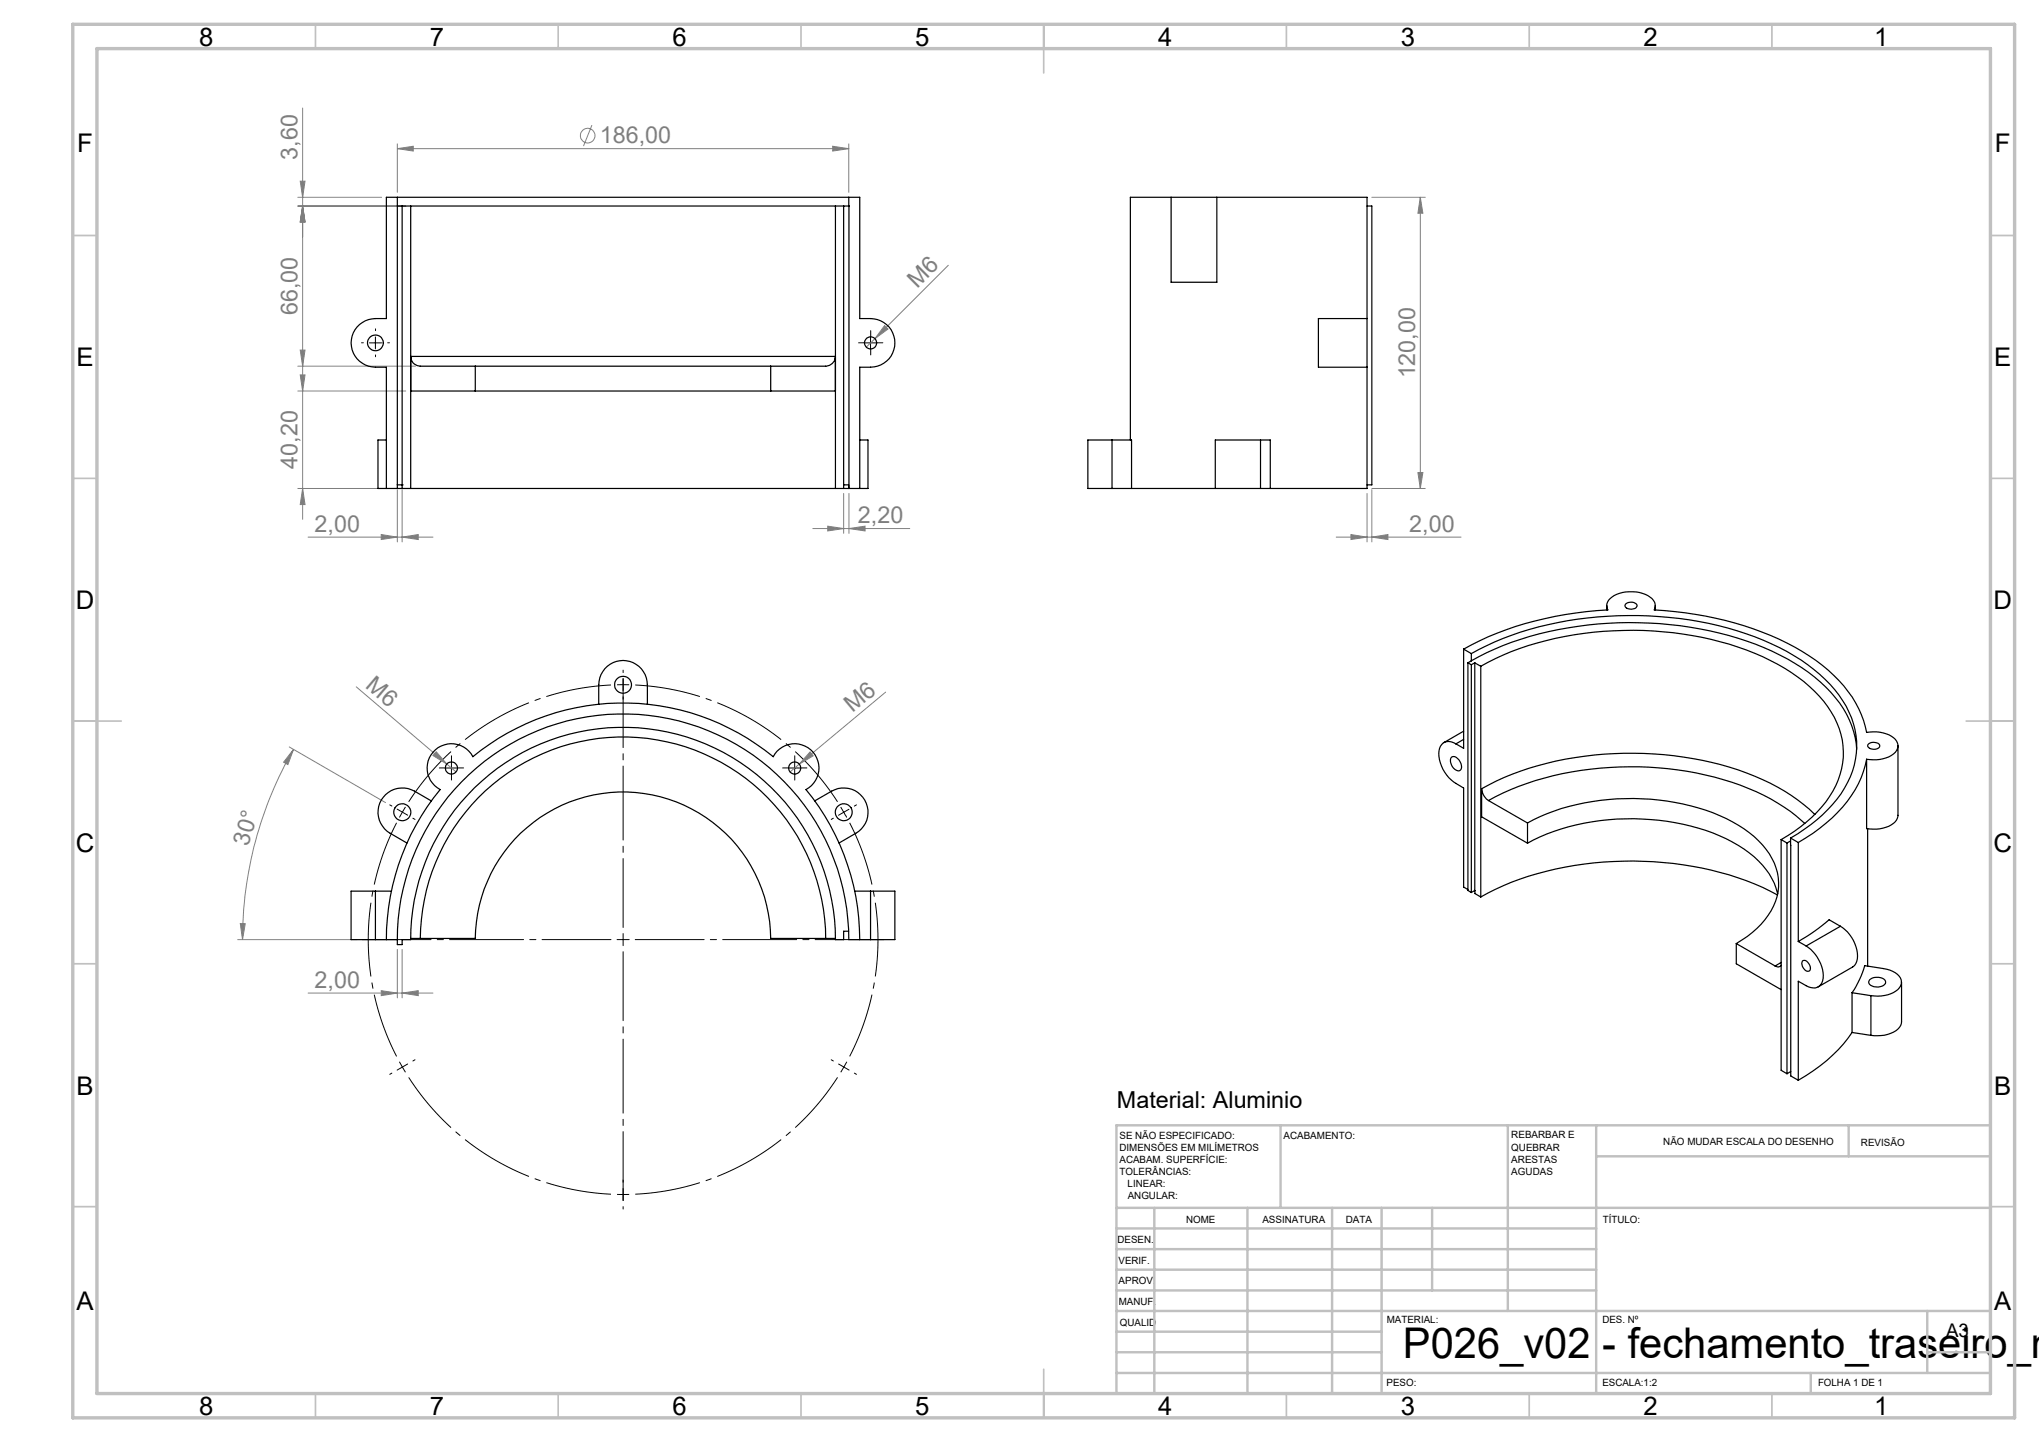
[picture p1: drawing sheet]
<svg xmlns="http://www.w3.org/2000/svg" width="420mm" height="297mm" viewBox="0 0 420 297" stroke-linecap="round" stroke-linejoin="round" font-family="sans-serif">
<g fill="none" stroke="#808080" stroke-width=".21">
<path d="M61.8 37.3h1l-.5 3.3zM62.3 22.3v84.7M81.8 30.6l3.3-.5v1zM81.8 29.6v10M81.8 30.6h93M121.9 25.8l-1.7 4.3M171.5 30.1l3.3 .5-3.3 .5zM174.8 29.6v10M61.3 42.4h22.3M61.3 40.6h17.3M62.3 42.4l.5 3.3h-1zM195.3 54.6l-15.1 15.1"/>
<path d="M282.6 40.6h11M292.6 40.6l.5 3.3h-1zM292.6 40.6v60M61.3 75.4h24.3M61.8 77.2h1l-.5 3.3zM61.8 72.1h1l-.5 3.3zM180.2 69.7l-1.8 1.8M182.2 67.1l.7 .7-2.7 1.9zM61.3 80.5h22.3M292.1 97.3h1l-.5 3.3zM61.3 100.6h17.3M62.3 100.6l.5 3.3h-1z"/>
<path d="M63.5 110.6h25.7M78.5 110.1l3.3 .5-3.3 .5zM81.8 100.9v10.7M82.8 110.6l3.3-.5v1zM82.8 100.9v10.7M167.4 108.9h20M170.5 108.4l3.3 .5-3.3 .5zM173.8 101.6v8.3M174.9 108.9l3.3-.5v1zM174.9 101.6v8.3M275.2 110.6h25.8M278.3 110.1l3.3 .5-3.3 .5z"/>
<path d="M281.6 101.6v10M282.6 110.6l3.3-.5v1zM282.6 100.9v10.7M282.6 100.6h11M59.6 153.8l19.8 11.5M60.5 154.3l-1.2 3.2-.9-.5zM60.5 154.3a78.6 78.6 0 0 0-10.5 39.2M73.4 141.5l18.6 15.9M89.9 154.8l2.1 2.6-2.8-1.8zM92 157.4l1.9 1.6M164.6 157.4l-1.9 1.6M166.9 154.9l.6 .8-2.9 1.7z"/>
<path d="M182.4 142.6l-17.8 14.8M49 193.5h24.6M49.5 190.2h1l-.5 3.3zM81.8 195.5v10M82.8 195.5v10M63.5 204.5h25.7M78.5 204l3.3 .5-3.3 .6zM82.8 204.5l3.3-.5v1.1z"/>
<circle cx="121" cy="27.9" r="1.51"/>
</g>
<path d="M128.4 141h-1.3M128.4 141h1.2M82.9 167.3l-.6 1.1M82.9 167.3l.6-1.1M82.9 219.8l.6 1M82.9 219.8l-.6-1.1M173.8 219.8l.6-1.1M173.8 219.8l-.6 1M128.4 246h1.2M128.4 246h-1.3" fill="none" stroke="#000" stroke-width=".21" stroke-dasharray="15.2 1.3 1.3 1.3" stroke-linecap="butt"/>
<path d="M125.9 141.1a52.5 52.5 0 0 0-41.7 24M81.7 169.5a52.5 52.5 0 0 0 0 48.1M172.5 165.1a52.5 52.5 0 0 0-41.6-24M175 217.6a52.5 52.5 0 0 0 0-48.1M84.2 221.9a52.5 52.5 0 0 0 41.7 24.1M130.9 246a52.5 52.5 0 0 0 41.6-24.1" fill="none" stroke="#000" stroke-width=".21" stroke-dasharray="15.2 1.3 1.3 1.3" stroke-dashoffset="1.7" stroke-linecap="butt"/>
<path d="M76.1 70.6h2.5M77.3 69.4v2.5M178.1 70.6h2.5M179.3 69.4v2.5M91.7 158.2h2.5M93 156.9v2.6M162.5 158.2h2.4M163.7 156.9v2.6M173.2 166.2l.6 1.1M173.8 167.3l-1.1 .6M173.8 167.3l.6 1.1M174.9 166.7l-1.1 .6" fill="none" stroke="#000" stroke-width=".21"/>
<g fill="none" stroke="#000" stroke-width=".21" stroke-dasharray="15.2 1.3 1.3 1.3">
<path d="M74.9 70.6h-.4M77.4 68.1v-.4M77.4 73.1v.4M79.9 70.6h.3M178.1 70.6h-1.2M179.4 69.4v-1.3M179.4 71.9v1.2M180.6 70.6h1.3M128.4 138.5v-.5M91.7 158.2h-1.2M93 156.9v-1.2M93 159.4v1.3"/>
<path d="M94.2 158.2h1.3M128.4 141v-1.2M128.4 141v1.3M128.4 143.5v.5M162.5 158.2h-1.3M163.7 156.9v-1.2M163.7 159.4v1.3M165 158.2h1.2M80.7 166l-.4-.2M82.9 167.3l-1.1-.7M82.9 167.3l1.1 .6M85 168.5l.5 .3"/>
<path d="M171.7 168.5l-.5 .3M176 166l.4-.2M128.4 193.5v-1.2M128.4 193.5h-1.3M128.4 193.5v1.3M128.4 193.5h1.2M82.9 219.8l-1.1 .6M82.9 219.8l1.1-.7M85 218.5l.5-.2M171.7 218.5l-.5-.2M173.8 219.8l1.1 .6M173.8 219.8l-1.1-.7"/>
<path d="M80.7 221l-.4 .3M176 221l.4 .3M128.4 246v1.3M128.4 246v-1.2M128.4 248.5v.5M128.4 243.5v-.5"/>
</g>
<path d="M125.9 193.5h-51.3M128.4 191v-51.2M128.4 196v51.3M130.9 193.5h51.2" fill="none" stroke="#000" stroke-width=".21" stroke-dasharray="15.2 1.3 1.3 1.3" stroke-dashoffset="1"/>
<g fill="none" stroke="#c0c0c0" stroke-width=".35">
<path d="M65 5v5M115 5v5M165 5v5M215 5v10M265 5v5M315 5v5M365 5v5M15 48.5h5M410 48.5h5M15 98.5h5M410 98.5h5M15 148.5h10"/>
<path d="M405 148.5h10M15 198.5h5M410 198.5h5M15 248.5h5M410 248.5h5M65 287v5M115 287v5M165 287v5M215 282v10M265 287v5M315 287v5M365 287v5"/>
</g>
<g fill="none" stroke="#c0c0c0" stroke-width=".5">
<path d="M263.8 231.8v17M310.6 231.8v38.2M328.8 231.8v55.2M328.8 238.2h81.2M380.8 231.8v6.4M410 231.8h-180v55.2M230 248.8h180M230 257.3h98.8M230 253h98.8M237.8 248.8v38.2M257 248.8v38.2M274.4 248.8v38.2"/>
<path d="M284.6 248.8v38.2M295 248.8v17M230 265.8h98.8M230 261.5h98.8M230 278.5h54.6M230 274.3h54.6M230 270h180M397 278.5h13M397 270v12.8M230 282.8h180M373 282.8v4.2"/>
</g>
<path d="M15 5h400v287h-400zM20 10h390v277h-390z" fill="none" stroke="#c0c0c0" stroke-width=".7"/>
<g fill="#808080">
<path d="M89.9 154.8l2.1 2.6-2.8-1.8z"/>
<path d="M166.9 154.9l.6 .8-2.9 1.7z"/>
<path d="M182.2 67.1l.7 .7-2.7 1.9z"/>
<path d="M82.8 204.5l3.3-.5v1.1zM78.5 204l3.3 .5-3.3 .6zM282.6 110.6l3.3-.5v1zM278.3 110.1l3.3 .5-3.3 .5z"/>
<path d="M174.9 108.9l3.3-.5v1zM170.5 108.4l3.3 .5-3.3 .5zM82.8 110.6l3.3-.5v1zM78.5 110.1l3.3 .5-3.3 .5zM171.5 30.1l3.3 .5-3.3 .5zM81.8 30.6l3.3-.5v1z"/>
<path d="M60.5 154.3l-1.2 3.2-.9-.5zM49.5 190.2h1l-.5 3.3z"/>
<path d="M62.3 100.6l.5 3.3h-1zM61.8 77.2h1l-.5 3.3zM61.8 72.1h1l-.5 3.3zM62.3 42.4l.5 3.3h-1zM62.3 42.4l.5 3.3h-1zM61.8 37.3h1l-.5 3.3zM292.1 97.3h1l-.5 3.3zM292.6 40.6l.5 3.3h-1z"/>
</g>
<g fill="none" stroke="#000" stroke-width=".25">
<path d="M81.8 40.6h-2.2v25a7.6 7.6 0 0 0-5 .8 5 5 0 0 0-2.1 5.6 5 5 0 0 0 4.8 3.6h2.3v25M81.8 40.6h93M81.8 40.6v60M81.8 42.4h2.8M82.8 42.4v58.2M84.6 42.4h87.5M84.6 42.4v58.2M172.1 42.4h2.8v58.2M172.1 42.4v58.2M173.8 42.4v58.2M174.8 40.6v1.8M174.8 40.6h2.3v25a7.6 7.6 0 0 1 4.9 .8 5 5 0 0 1 2.1 5.6 5 5 0 0 1-4.8 3.6h-2.2v25"/>
<path d="M241.2 40.6h-8.4v50M241.2 40.6v17.5h9.4v-17.5M241.2 40.6h9.4M250.6 40.6h31v25M281.6 42.4h1v57.5h-1M97.9 75.4h-11.3a1.91 1.91 0 0 1-2-2h87.4a1.82 1.82 0 0 1-1.9 2h-11.4M97.9 75.4h60.8M97.9 75.4v5.1M158.7 75.4v5.1M281.6 65.6h-10v10h10M281.6 65.6v10M281.6 75.6v25h-19.9"/>
<path d="M79.6 90.6h-1.7v10h1.7M81.8 99.9h1M82.8 99.9h.1M84.6 80.5h13.3M97.9 80.5h60.8M158.7 80.5h13.4M173.8 99.9h1v.7M177.1 90.6h1.7v10h-1.7M229.1 90.6h-5v10h5M229.1 90.6h4v10M229.1 90.6v10M259.6 90.6h-9.3v10"/>
<path d="M259.6 90.6v10M259.6 90.6h2.1v10M79.6 100.6h2.2M81.8 100.6h1M82.8 100.6h1.8M84.6 100.6h87.5M172.1 100.6h1.7M173.8 100.6h1M174.8 100.6h2.3M229.1 100.6h4M233.1 100.6h17.2M250.3 100.6h9.3"/>
<path d="M259.6 100.6h2.1M301.5 133.7a67.3 67.3 0 0 1 29.7-8.1 2.19 2.19 0 0 1 1.3-2.9 7.6 7.6 0 0 1 7.8 .6 1.94 1.94 0 0 1 .4 2.3 67 67 0 0 1 30.5 8.6 28.3 28.3 0 0 1 12.2 13l1.1 3.6a7 7 0 0 1 5.9 1.5 2.05 2.05 0 0 1-.8 3.3 7.6 7.6 0 0 1-5.1 .8M301.5 133.7l1.6 .9M301.5 133.7v20.4l-1.6-.9M302.4 136.5l.7 .4M302.4 136.5v46.9l.7 .4M303.1 134.6a66.6 66.6 0 0 1 32.3-7.8 68.1 68.1 0 0 1 32.7 7.4 29.2 29.2 0 0 1 12.8 12.5 16.5 16.5 0 0 1-1.7 16.8 31.5 31.5 0 0 1-10.4 9.1M303.1 136.1a66.1 66.1 0 0 1 30.3-7.8 72.4 72.4 0 0 1 31.6 5.8 33.6 33.6 0 0 1 14.7 11.8 18 18 0 0 1 2.7 8.4M303.1 134.6v1.5M303.1 136.9v46.9M303.1 136.1l-.7 .4M303.8 136.5l1.2 .7"/>
<path d="M303.8 136.5l-.7 .4M303.8 136.5v46.9M305 137.2a61.3 61.3 0 0 1 27.4-7.3 65.1 65.1 0 0 1 33.7 6.9 26.9 26.9 0 0 1 12.3 12.1 15.9 15.9 0 0 1-3.2 17.3 31.3 31.3 0 0 1-8.3 6.7M305 137.2v47.5M331 124.7v.9M335 124.3a1.49 1.49 0 0 1 2.2 .5 1.54 1.54 0 0 1-2.4 .1v-.4zM341 124.7v.9M123.3 145.1v-4.1a5 5 0 0 1 5-5 5 5 0 0 1 5 5v4.1M299 156a1.51 1.51 0 0 1 1.9 1.2l.1 .4a.79 .79 0 0 1-.2 1.1 .79 .79 0 0 1-1.1-.2 2.04 2.04 0 0 1-.7-2.5zM299.9 153.2a2.14 2.14 0 0 0-2.5-.3 2.14 2.14 0 0 0-1 2.4 8.1 8.1 0 0 0 5.1 7v20.4l.9 .5M301.5 150.6l-4.1 2.4M301.5 152.3l-1.6 .9"/>
<path d="M384.5 156.4a23.7 23.7 0 0 1-9.7 14.2l-4.4 2.9M385 153.2a1.74 1.74 0 0 1 2.2 .3 .89 .89 0 0 1-1.2 .8l-.9-.2a.53 .53 0 0 1-.4-.4 .53 .53 0 0 1 .3-.5zM390.9 153.6v14.3a2.93 2.93 0 0 1-2.4 2.5l-2 .4-2-.1v-14.3M88.8 165l-3.4-2.1a5 5 0 0 0-6.9 1.9 5 5 0 0 0 1.9 6.8l3.4 2M167.8 165l3.5-2.1a5 5 0 0 1 6.8 1.9 5 5 0 0 1-1.8 6.8l-3.5 2M305.2 162.5a3.3 3.3 0 0 0 1.4 2.4M305.2 162.5a63.4 63.4 0 0 1 31.4-7.4 62.6 62.6 0 0 1 31 7.8l2.7 1.8 3.5 3M305.2 162.5v5.7l9.4 5.5M306.6 164.9a61.1 61.1 0 0 1 31-7 61.8 61.8 0 0 1 27.2 6.7l1.4 .8a28.7 28.7 0 0 1 5.6 4.2M306.6 164.9l8 4.6M314.6 169.5a46.3 46.3 0 0 1 27.1-4.7 37.9 37.9 0 0 1 18.6 6.7 13.5 13.5 0 0 1 6.1 11.2 14.1 14.1 0 0 1-6.5 10.2l-2.3 1.4M314.6 173.7a46.3 46.3 0 0 1 27.1-4.8 37.9 37.9 0 0 1 18.6 6.7 14.6 14.6 0 0 1 5.9 8.5"/>
<path d="M314.6 169.5v4.2M366.9 172.9l1.2 .7M366.9 172.9v47.5l1.2 .8M368.1 173.6v47.6M368.8 172.6l.1 49 1.5 .9M368.8 172.6l1.6 .9M368.8 173.2l-.7 .4M370.4 173.5v20.4M384.7 170.7v28.3M77.3 183.5h-5v10h5M77.3 193.5h4.5M77.3 183.5h3.3"/>
<path d="M77.3 183.5v10M79.6 193.5a48.4 48.4 0 0 1 11.1-30.9 5 5 0 0 1-1.3-7.9 5 5 0 0 1 8 1.2 48.8 48.8 0 0 1 61.9 0 5 5 0 0 1 7.9-1.2 5 5 0 0 1-1.2 7.9 48.7 48.7 0 0 1 11.1 30.9M81.8 193.5a46.5 46.5 0 0 1 46.5-46.4 46.5 46.5 0 0 1 46.5 46.4h4.5M84.6 193.3h2M86.6 193.3a41.8 41.8 0 0 1 41.7-41.5 41.8 41.8 0 0 1 41.8 41.5M86.6 193.3h11.3a30.4 30.4 0 0 1 30.4-30.2 30.4 30.4 0 0 1 30.5 30.2h11.3M170.1 193.3h2M174.8 191.8h-1v1.7h-1.7a43.7 43.7 0 0 0-43.8-43.7 43.7 43.7 0 0 0-43.7 43.7h-1.8v1.1h-1v-1.1M176 183.5h3.3M179.3 183.5h5v10h-5M179.3 183.5v10M303.8 183.4v.6l1.2 .7"/>
<path d="M303.8 183.4l-.7 .4M357.6 194.3v4.2l9.3 5.3M357.6 194.3l8.1 4.7M366.1 184.3a64.9 64.9 0 0 0-33.7-6.9 62.3 62.3 0 0 0-27.4 7.3M366.9 198.8a.83 .83 0 0 1-1.2 .2M366.9 198.2l-1.2 .8M370.4 193.9l1.6 .9M371.3 197.9a.91 .91 0 0 1 1.3 .6l.3 .6a.67 .67 0 0 1-.4 1 .67 .67 0 0 1-.8-.5l-.4-.6-.2-.6zM372 194.8a7.5 7.5 0 0 1 3.4 7.2 2.08 2.08 0 0 1-3.4 1l-1.6-.9v20.4M379.1 190.8l-2.3-1.4a39 39 0 0 1-6.4 4.5M379.1 190.8a7.3 7.3 0 0 1 3.4 7.1 1.93 1.93 0 0 1-.9 1.3l-7.1 4.1M379.1 190.8l-7.1 4"/>
<path d="M381.5 204.5a20 20 0 0 0 2.6-5.6l3.8 .6a4.2 4.2 0 0 1 3.7 2.3 2.66 2.66 0 0 1-2.1 2.9l-2 .4h-2.1M381.5 212.7a32.3 32.3 0 0 1-11.1 9.8M381.5 204.5v8.2M381.5 204.5l3.9 .6M381.5 212.7l3.9 .6M385.1 201.8a2.36 2.36 0 0 1 3.3 .3 1.05 1.05 0 0 1-1.2 1.1 1.86 1.86 0 0 1-2.3-.9zM385.4 205.1v8.2M391.7 202.3v8.2a3.3 3.3 0 0 1-2.8 2.5l-1.4 .3h-2.1M368.9 220.7l-.8 .5"/>
<circle cx="77.3" cy="70.6" r="1.62"/>
<circle cx="179.3" cy="70.6" r="1.25"/>
<circle cx="93" cy="158.2" r="1.26"/>
<circle cx="128.3" cy="141" r="1.74"/>
<circle cx="163.7" cy="158.2" r="1.26"/>
<circle cx="82.9" cy="167.3" r="1.75"/>
<circle cx="173.8" cy="167.3" r="1.75"/>
</g>
<text font-size="8.7" x="289" y="279.7">P026_v02 - fechamento_traseiro_m</text>
<g font-size="5.3">
<text x="41" y="9.5">8</text>
<text x="88.5" y="9.5">7</text>
<text x="138.5" y="9.5">6</text>
<text x="188.5" y="9.5">5</text>
<text x="238.5" y="9.5">4</text>
<text x="288.5" y="9.5">3</text>
<text x="338.5" y="9.5">2</text>
<text x="386" y="9.5">1</text>
<text x="15.9" y="31.2">F</text>
<text x="410.9" y="31.2">F</text>
<text x="15.7" y="75.5">E</text>
<text x="410.7" y="75.5">E</text>
<text x="15.6" y="125.5">D</text>
<text x="410.6" y="125.5">D</text>
<text x="15.6" y="175.5">C</text>
<text x="410.6" y="175.5">C</text>
<text x="15.7" y="225.5">B</text>
<text x="410.7" y="225.5">B</text>
<text x="15.7" y="269.7">A</text>
<text x="410.7" y="269.7">A</text>
<text x="41" y="291.5">8</text>
<text x="88.5" y="291.5">7</text>
<text x="138.5" y="291.5">6</text>
<text x="188.5" y="291.5">5</text>
<text x="238.5" y="291.5">4</text>
<text x="288.5" y="291.5">3</text>
<text x="338.5" y="291.5">2</text>
<text x="386" y="291.5">1</text>
</g>
<g font-size="4.8" fill="#808080">
<text x="123.6" y="29.5">186,00</text>
<text x="61.3" y="32.9" transform="rotate(-90 61.3 32.9)">3,60</text>
<text x="188.9" y="59.5" transform="rotate(-45 188.9 59.5)">M6</text>
<text x="61.3" y="64.9" transform="rotate(-90 61.3 64.9)">66,00</text>
<text x="291.5" y="78" transform="rotate(-90 291.5 78)">120,00</text>
<text x="61.3" y="96.6" transform="rotate(-90 61.3 96.6)">40,20</text>
<text x="176.7" y="107.8">2,20</text>
<text x="64.8" y="109.5">2,00</text>
<text x="290.3" y="109.5">2,00</text>
<text x="75.1" y="141.5" transform="rotate(40 75.1 141.5)">M6</text>
<text x="175.6" y="146.9" transform="rotate(-40 175.6 146.9)">M6</text>
<text x="51.2" y="174.4" transform="rotate(-73 51.2 174.4)">30°</text>
<text x="64.8" y="203.4">2,00</text>
</g>
<text font-size="4.8" x="230.1" y="228.2">Material: Aluminio</text>
<text font-size="3.9" x="400.9" y="275.5">A3</text>
<g font-size="2.1">
<text x="230.6" y="234.6">SE NÃO ESPECIFICADO:</text>
<text x="230.6" y="237">DIMENSÕES EM MILÍMETROS</text>
<text x="230.6" y="239.5">ACABAM. SUPERFÍCIE:</text>
<text x="264.4" y="234.5">ACABAMENTO:</text>
<text x="311.3" y="234.5">REBARBAR E</text>
<text x="311.3" y="237">QUEBRAR</text>
<text x="311.3" y="239.5">ARESTAS</text>
<text x="342.6" y="235.9">NÃO MUDAR ESCALA DO DESENHO</text>
<text x="383.3" y="236.1">REVISÃO</text>
<text x="230.6" y="242">TOLERÂNCIAS:</text>
<text x="232.3" y="244.5">LINEAR:</text>
<text x="311.3" y="242">AGUDAS</text>
<text x="232.3" y="247">ANGULAR:</text>
<text x="244.3" y="252">NOME</text>
<text x="260" y="251.9">ASSINATURA</text>
<text x="277.2" y="251.9">DATA</text>
<text x="330.2" y="251.9">TÍTULO:</text>
<text x="230.2" y="256">DESEN.</text>
<text x="230.4" y="260.3">VERIF.</text>
<text x="230.4" y="264.4">APROV.</text>
<text x="230.5" y="268.7">MANUF.</text>
<text x="230.7" y="273.1">QUALID</text>
<text x="285.6" y="272.5">MATERIAL:</text>
<text x="330.1" y="272.5">DES. Nº</text>
<text x="285.6" y="285.5">PESO:</text>
<text x="330.1" y="285.6">ESCALA:1:2</text>
<text x="374.5" y="285.6">FOLHA 1 DE 1</text>
</g>
</svg>
